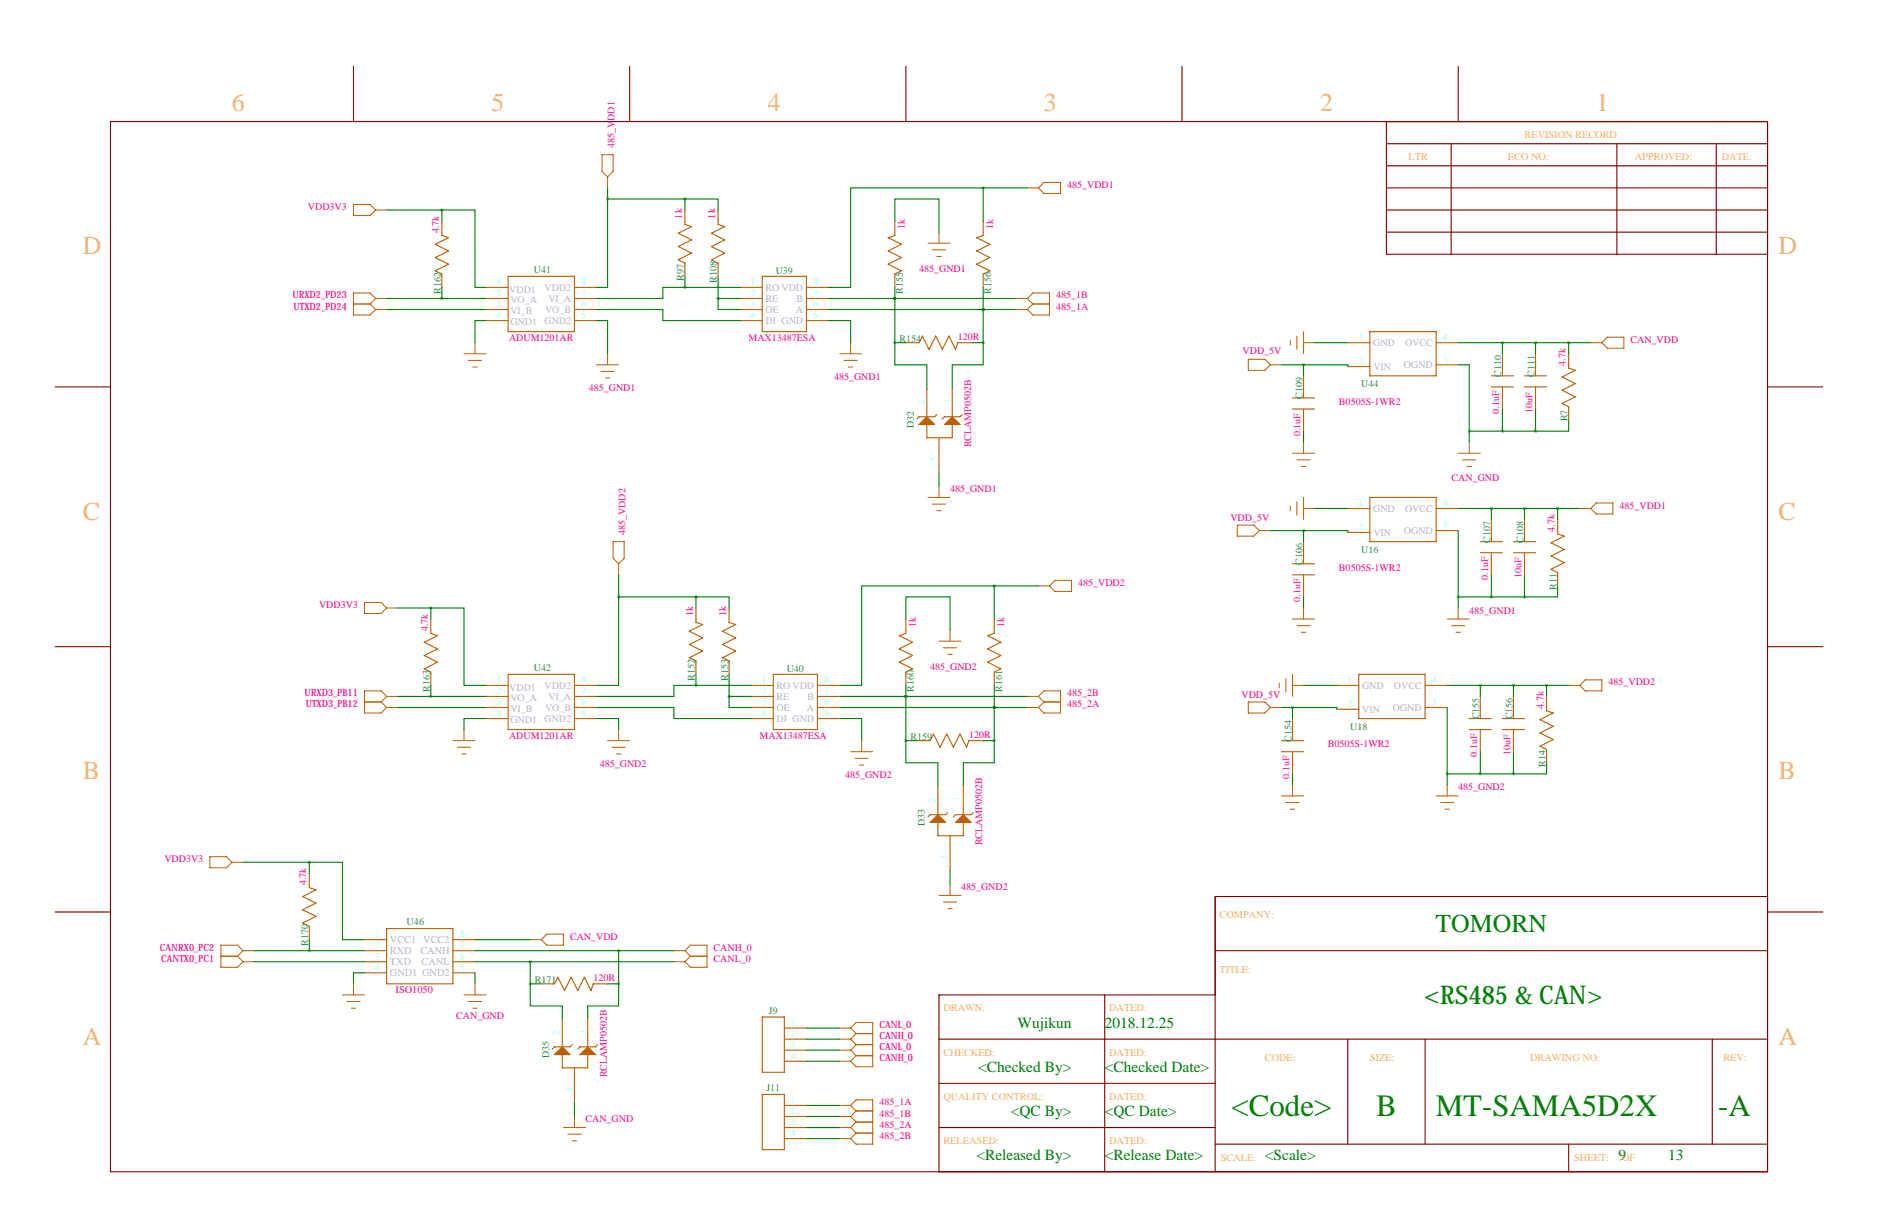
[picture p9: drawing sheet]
<svg xmlns="http://www.w3.org/2000/svg" width="432mm" height="279mm" viewBox="0 0 432 279" stroke-linecap="round" stroke-linejoin="round" font-family="sans-serif">
<g fill="none" stroke="#800000" stroke-width=".25">
<path d="M81.3 15.2v12.7M144.8 15.2v12.7M208.3 15.2v12.7M271.8 15.2v12.7M335.3 15.2v12.7M25.4 27.9h381v241.3h-381zM318.8 33h87.6M318.8 38.1h87.6M318.8 27.9v30.5h87.6M333.7 33v25.4M371.8 33v25.4M394.6 33v25.4"/>
<path d="M318.8 48.3h87.6M318.8 53.3h87.6M318.8 43.2h87.6M12.7 88.9h12.7M406.4 88.9h12.7M12.7 148.6h12.7M406.4 148.6h12.7M12.7 209.5h12.7M279.4 218.4h127M406.4 206h-127v63.2M406.5 209.5h12.7M215.9 238.8h190.5"/>
<path d="M254 228.6v40.6M279.4 228.6h-63.5v40.6M309.9 238.8v24.1M327.7 238.8v24.1M393.7 238.8v24.1M215.9 248.9h63.5M215.9 259.1h63.5M279.4 262.9h127M360.7 262.9v6.3"/>
</g>
<g fill="none" stroke="#bb6000" stroke-width=".25">
<path d="M101.6 50.8v3.3l1.5 .5-3 1.5 3 1.6-3 1.5 3 1.5-3 1.5 1.5 .8v3M157.5 48.3v3.3l1.5 .5-3 1.5 3 1.5-3 1.5 3 1.6-3 1.5 1.5 .8v3M165.1 48.3v3.3l1.5 .5-3 1.5 3 1.5-3 1.5 3 1.6-3 1.5 1.5 .8v3M205.7 50.8v3.3l-1.5 .5 3.1 1.5-3.1 1.6 3.1 1.5-3.1 1.5 3.1 1.5-1.6 .8v3M226.1 50.8v3.3l-1.6 .5 3.1 1.5-3.1 1.6 3.1 1.5-3.1 1.5 3.1 1.5-1.5 .8v3M111.8 66h5M111.8 68.6h5M111.8 71.1h5M111.8 73.7h5M116.8 63.5h15.3v12.7h-15.3zM132.1 66h5.1M132.1 68.6h5.1"/>
<path d="M132.1 71.1h5.1M132.1 73.7h5.1M170.2 66h5.1M170.2 68.6h5.1M170.2 71.1h5.1M170.2 73.7h5.1M175.3 63.5h10.1v12.7h-10.1zM185.4 66h5.1M185.4 68.6h5.1M185.4 71.1h5.1M185.4 73.7h5.1M208.3 78.7h3l.8-1.5 1.5 3.1 1.5-3.1 1.6 3.1 1.5-3.1 1.5 3.1 .5-1.6h3.3"/>
<path d="M309.9 78.7h5.1M315 76.2h15.2v10.2h-15.2zM330.2 78.7h5.1M215.4 95.2l-.5 .6h-3.6l-.5 .5M218.9 89.2v11.4h-5.8v-11.2M221.2 95.2l-.5 .6h-3.5l-.5 .5M297.2 94h5.1M297.2 91.4h5.1M299.7 86.4v5M299.7 94v5.1M309.9 84.2h5.1M330.2 83.8h5.1"/>
<path d="M342.9 86.4h5.1M342.9 88.9h5.1M345.4 81.3v5.1M345.4 88.9v5.1M350.5 86.4h5.1M350.5 88.9h5.1M353.1 81.3v5.1M353.1 88.9v5.1M360.7 81.3v3.3l1.5 .5-3 1.5 3 1.5-3 1.6 3 1.5-3 1.5 1.5 .8v3M215.9 100.6v7.9M309.9 116.8h5.1M315 114.3h15.2v10.2h-15.2z"/>
<path d="M330.2 116.8h5.1M342.9 119.4v5.1M350.5 119.4v5.1M358.1 119.4v3.3l1.6 .5-3.1 1.5 3.1 1.5-3.1 1.6 3.1 1.5-3.1 1.5 1.5 .8v3M160 139.7v3.3l1.5 .5-3 1.5 3 1.6-3 1.5 3 1.5-3 1.5 1.5 .8v3M167.6 139.7v3.3l1.6 .5-3.1 1.5 3.1 1.6-3.1 1.5 3.1 1.5-3.1 1.5 1.5 .8v3M297.2 132.1h5.1M297.2 129.5h5.1M299.7 124.5v5M299.7 132.1v5.1M309.9 122.3h5.1M330.2 121.9h5.1"/>
<path d="M340.4 127h5M340.4 124.5h5M342.9 127v5.1M348 127h5.1M348 124.5h5.1M350.5 127v5.1M99.1 142.2v3.3l1.5 .5-3.1 1.6 3.1 1.5-3.1 1.5 3.1 1.5-3.1 1.6 1.6 .7v3.1M111.8 157.5h5M116.8 154.9h15.3v12.7h-15.3zM132.1 157.5h5.1M172.7 157.5h5.1M177.8 154.9h10.2v12.7h-10.2z"/>
<path d="M188 157.5h5M208.3 142.2v3.3l-1.5 .5 3 1.6-3 1.5 3 1.5-3 1.5 3 1.6-1.5 .7v3.1M228.6 142.2v3.3l-1.5 .5 3 1.6-3 1.5 3 1.5-3 1.5 3 1.6-1.5 .7v3.1M307.3 157.5h5.1M312.4 154.9h15.3v10.2h-15.3zM327.7 157.5h5M111.8 160h5M111.8 162.6h5M111.8 165.1h5M132.1 160h5.1M132.1 162.6h5.1M132.1 165.1h5.1"/>
<path d="M172.7 160h5.1M172.7 162.6h5.1M172.7 165.1h5.1M188 160h5M188 162.6h5M188 165.1h5M210.8 170.2h3.1l.7-1.5 1.6 3 1.5-3 1.5 3 1.5-3 1.5 3 .6-1.5h3.3M294.6 170.2h5.1M294.6 172.7h5.1M297.2 165.1v5.1M297.2 172.7v5.1M307.4 163h5.1"/>
<path d="M327.7 162.6h5M337.8 167.6h5.1M337.8 165.1h5.1M340.4 160v5.1M340.4 167.6v5.1M345.4 167.6h5.1M345.4 165.1h5.1M348 160v5.1M348 167.6v5.1M355.6 160v3.3l1.5 .5-3 1.6 3 1.5-3 1.5 3 1.5-3 1.5 1.5 .8v3.1M217.9 186.7l-.5 .5h-3.5l-.5 .5M218.4 192v7.9"/>
<path d="M221.5 180.6v11.4h-5.9v-11.2M223.8 186.7l-.5 .5h-3.6l-.5 .5M71.1 200.7v3.3l1.5 .5-3 1.5 3 1.5-3 1.5 3 1.6-3 1.5 1.5 .8v3M83.8 215.9h5.1M83.8 218.4h5.1M88.9 213.4h15.2v12.7h-15.2zM104.1 215.9h5.1M104.1 218.4h5.1M83.8 221h5.1M83.8 223.5h5.1M104.1 221h5.1M104.1 223.5h5.1"/>
<path d="M124.5 226.1h3l.8-1.6 1.5 3.1 1.5-3.1 1.5 3.1 1.6-3.1 1.5 3.1 .5-1.5h3.3M135.1 233.9v11.5h-5.8v-11.2M175.3 233.7h5v12.7h-5zM180.3 236.2h5.1M180.3 238.8h5.1M131.6 240l-.5 .5h-3.6l-.5 .5M132.1 245.4v7.8M137.4 240l-.5 .5h-3.6l-.5 .5M175.3 251.5h5v12.7h-5zM180.3 241.3h5.1M180.3 243.8h5.1M180.3 254h5.1"/>
<path d="M180.3 256.5h5.1M180.3 259.1h5.1M180.3 261.6h5.1"/>
</g>
<g fill="#bb6000" stroke="#bb6000" stroke-width=".25">
<path d="M217.2 97.5l1.7-1.7 1.8 1.7z"/>
<path d="M211.3 97.5l1.8-1.7 1.8 1.7z"/>
<path d="M219.7 189l1.8-1.8 1.8 1.8z"/>
<path d="M213.9 189l1.7-1.8 1.8 1.8z"/>
<path d="M133.3 242.3l1.8-1.8 1.8 1.8z"/>
<path d="M127.5 242.3l1.8-1.8 1.8 1.8z"/>
</g>
<g fill="none" stroke="#bb6000" stroke-width=".23">
<path d="M138.4 35.6h2.6v3.8l-1.3 1.2-1.3-1.2zM81.3 47h3.8l1.3 1.3-1.3 1.2h-3.8zM86.4 48.3h2.5M139.7 40.6v2.6M213.4 55.9h5M214.4 57.4h3M215.4 58.9h1M215.9 53.3v2.6M236.2 43.2h2.6M240 41.9h3.8v2.5h-3.8l-1.2-1.2zM81.3 69.8h3.8M85.1 69.8l1.3 1.3"/>
<path d="M86.4 68.6h2.5M86.4 68.6l-1.3-1.3h-3.8v5.1h3.8l1.3-1.3M86.4 71.1h2.5M86.4 68.6l-1.3 1.2M109.2 78.7v2.6M195.6 78.7v2.6M233.7 68.6h2.5M233.7 71.1h2.5M236.2 68.6l1.3 1.2M236.2 68.6l1.3-1.3h3.8v5.1h-3.8l-1.3-1.3M237.5 69.8h3.8M237.5 69.8l-1.3 1.3"/>
<path d="M296.7 78.2v1M298.2 77.2v3.1M299.7 76.2v5.1M299.7 78.7h2.6M365.8 78.7h2.5M369.6 77.5h3.8v2.5h-3.8l-1.3-1.3zM106.7 81.3h5.1M107.7 82.8h3M108.7 84.3h1M137.2 83.8h5M138.2 85.3h3M139.2 86.9h1"/>
<path d="M139.7 81.3v2.5M193 81.3h5.1M194.1 82.8h3M195.1 84.3h1M287 82.5h3.8l1.3 1.3-1.3 1.3h-3.8zM292.1 83.8h2.5M213.4 114.3h5M214.4 115.8h3M215.4 117.3h1M215.9 111.8v2.5M296.7 116.3v1M297.2 104.1h5.1"/>
<path d="M298.2 115.3v3.1M298.2 105.7h3M299.2 107.2h1M299.7 116.8h2.6M299.7 101.6v2.5M299.7 114.3v5.1M335.3 104.1h5.1M336.3 105.7h3M337.3 107.2h1M337.8 101.6v2.5M363.2 116.8h2.6M367 115.6h3.8v2.5h-3.8l-1.2-1.3z"/>
<path d="M83.8 138.4h3.8l1.3 1.3-1.3 1.3h-3.8zM88.9 139.7h2.5M141 124.5h2.5v3.8l-1.3 1.2-1.2-1.2zM142.2 129.5v2.6M238.8 134.6h2.5M242.6 133.3h3.8v2.6h-3.8l-1.3-1.3zM284.5 120.7h3.8l1.3 1.2-1.3 1.3h-3.8zM289.6 121.9h2.5M299.7 139.7v2.5M335.3 139.7v2.5M215.9 147.3h5.1M216.9 148.8h3.1"/>
<path d="M217.9 150.4h1M218.4 144.8v2.5M294.1 157v1M295.7 156v3M297.2 142.2h5.1M297.2 157.5h2.5M297.2 154.9v5.1M298.2 143.8h3M299.2 145.3h1M332.7 142.2h5.1M333.8 143.8h3M334.8 145.3h1"/>
<path d="M360.7 157.5h2.5M364.5 156.2h3.8v2.6h-3.8l-1.3-1.3zM83.8 161.3h3.8M87.6 161.3l1.3 1.3M88.9 160h2.5M88.9 160l-1.3-1.2h-3.8v5h3.8l1.3-1.2M88.9 162.6h2.5M88.9 160l-1.3 1.3M104.1 170.2h5.1M105.2 171.7h3M106.2 173.2h1M106.7 167.6v2.6"/>
<path d="M139.7 170.2h5.1M140.7 171.7h3.1M141.7 173.2h1M142.2 167.6v2.6M195.6 172.7h5.1M196.6 174.2h3M197.6 175.8h1M198.1 170.2v2.5M236.2 160h2.6M236.2 162.6h2.6M238.8 160l1.2-1.2h3.8v5h-3.8l-1.2-1.2M238.8 160l1.2 1.3"/>
<path d="M240 161.3h3.8M240 161.3l-1.2 1.3M287 161.3h3.8l1.3 1.3-1.3 1.2h-3.8zM292.1 162.6h2.5M48.3 196.8h3.8l1.2 1.3-1.2 1.3h-3.8zM53.3 198.1h2.6M294.6 182.9h5.1M295.7 184.4h3M296.7 185.9h1M297.2 180.3v2.6M330.2 182.9h5.1M331.2 184.4h3.1"/>
<path d="M332.2 185.9h1M332.7 180.3v2.6M50.8 219.7h3.8M54.6 219.7l1.3 1.3M55.9 218.4h2.5M55.9 218.4l-1.3 1.3M55.9 218.4l-1.3-1.2h-3.8v5h3.8l1.3-1.2M121.9 215.9h2.6M125.7 214.6h3.8v2.6h-3.8l-1.2-1.3zM154.9 218.4h2.6M157.5 218.4l1.2-1.2h3.9v5h-3.9l-1.2-1.2M157.5 218.4l1.2 1.3"/>
<path d="M158.7 219.7h3.9M158.7 219.7l-1.2 1.3M215.9 205.7h5.1M216.9 207.3h3.1M217.9 208.8h1M218.4 203.2v2.5M55.9 221h2.5M78.7 228.6h5.1M79.8 230.1h3M80.8 231.6h1M81.3 226.1v2.5M106.7 228.6h5.1"/>
<path d="M107.7 230.1h3M108.7 231.6h1M109.2 226.1v2.5M154.9 221h2.6M193 236.2h2.6M193 238.8h2.6M195.6 236.2l1.2 1.3M195.6 236.2l1.2-1.3h3.9v10.2h-3.9l-1.2-1.3M195.6 238.8l1.2 1.2M196.8 237.5h3.9M196.8 237.5l-1.2 1.3M129.5 259.1h5.1"/>
<path d="M132.1 256.5v2.6M193 259.1h2.6M193 241.3h2.6M193 243.8h2.6M193 254h2.6M193 256.5h2.6M195.6 254l1.2-1.3h3.9v10.2h-3.9l-1.2-1.3M195.6 241.3l1.2 1.3M195.6 254l1.2 1.3M195.6 256.5l1.2 1.3M195.6 259.1l1.2 1.2M196.8 257.8l-1.2 1.3"/>
<path d="M196.8 240h3.9M196.8 242.6h3.9M196.8 240l-1.2 1.3M196.8 242.6l-1.2 1.2M196.8 255.3h3.9M196.8 257.8h3.9M196.8 255.3l-1.2 1.2M130.6 260.6h3M131.6 262.1h1M193 261.6h2.6M196.8 260.3h3.9M196.8 260.3l-1.2 1.3"/>
</g>
<g fill="none" stroke="#008000" stroke-width=".25">
<path d="M88.9 48.3h12.7M101.6 48.3h7.6v17.7h2.6M101.6 48.3v2.5M139.7 45.7v20.3h-2.5M139.7 45.7h17.8M139.7 43.2v2.5M157.5 45.7h7.6v2.6M157.5 45.7v2.6M205.7 50.8v-5.1h10.2v7.6M226.1 43.2h-30.5v22.8h-5.1M226.1 43.2v7.6M226.1 43.2h10.1"/>
<path d="M88.9 68.6h22.9M88.9 71.1h22.9M101.6 66v2.6M111.8 73.7h-2.6v5M137.2 71.1h15.2v2.6h17.8M137.2 73.7h2.5v7.6M157.5 66h-5.1v2.6h-15.2M157.5 66h12.7M157.5 63.5v2.5M165.1 68.6v2.5h5.1M165.1 68.6h5.1M165.1 63.5v5.1"/>
<path d="M190.5 73.7h5.1v5M190.5 68.6h43.2M190.5 71.1h43.2M205.7 78.7v5.1h7.4v5.6M205.7 68.6h.1M205.7 78.7h2.6M205.7 66v12.7M223.5 78.7h2.6M226.1 78.7v5.1h-7.2v5.4M226.1 71.1h.1M226.1 66v12.7M302.3 78.7h7.6"/>
<path d="M335.3 78.7h30.5M345.4 78.7v2.6M353.1 78.7v2.6M360.7 78.7v2.6M294.6 83.8h5.1M299.7 83.8h10.2v.4M299.7 83.8v2.6M299.7 99.1v2.5M335.3 83.8h2.5v15.3M337.8 99.1v2.5M337.8 99.1h15.3M345.4 94v5.1"/>
<path d="M353.1 94v5.1M360.7 96.5v2.6h-7.6M215.9 108.5v3.3M302.3 116.8h7.6M335.3 116.8h27.9M342.9 116.8v2.6M350.5 116.8v2.6M358.1 116.8v2.6M91.4 139.7h7.7M99.1 139.7h7.6v17.8h5.1M99.1 139.7v2.5M142.2 137.2v20.3h-5"/>
<path d="M142.2 137.2h17.8M142.2 132.1v5.1M160 137.2h7.6v2.5M160 137.2v2.5M228.6 134.6h-30.5v22.9h-5.1M228.6 134.6v7.6M228.6 134.6h10.2M292.1 121.9h7.6M299.7 121.9h10.2v.4M299.7 121.9v2.6M299.7 137.2v2.5M335.3 137.2h15.2"/>
<path d="M335.3 121.9v17.8M342.9 132.1v5.1M350.5 132.1v5.1M358.1 134.6v2.6h-7.6M99.1 157.5v2.5M160 157.5h-5.1v2.5h-17.7M160 157.5h12.7M160 154.9v2.6M167.6 154.9v5.1M208.3 142.2v-5h10.1v7.6M208.3 157.5v12.7M228.6 157.5v12.7"/>
<path d="M299.7 157.5h7.6M332.7 157.5h28M340.4 157.5v2.5M348 157.5v2.5M355.6 157.5v2.5M91.4 160h20.4M91.4 162.6h20.4M111.8 165.1h-5.1v2.5M137.2 165.1h5v2.5M137.2 162.6h17.7v2.5h17.8M167.6 160v2.6h5.1M167.6 160h5.1"/>
<path d="M193 165.1h5.1v5.1M193 160h43.2M193 162.6h43.2M208.3 170.2v5.1h7.3v5.5M208.3 160h.1M208.3 170.2h2.5M226.1 170.2h2.5M228.6 170.2v5.1h-7.1v5.3M228.6 162.6h.1M294.6 162.6h2.6M297.2 162.6h10.2v.4M297.2 162.6v2.5"/>
<path d="M297.2 177.8v2.5M332.7 162.6v17.7M332.7 177.8h15.3M340.4 172.7v5.1M348 172.7v5.1M355.6 175.3v2.5h-7.6M55.9 198.1h15.2M71.1 198.1h7.6v17.8h5.1M71.1 198.1v2.6M218.4 199.9v3.3M58.4 218.4h25.4M71.1 215.9v2.5"/>
<path d="M109.2 218.4h45.7M109.2 215.9h12.7M142.2 218.4v7.7M58.4 221h25.4M83.8 223.5h-2.5v2.6M109.2 223.5v2.6M109.2 221h45.7M121.9 226.1v5h7.4v3.1M121.9 226.1h2.6M121.9 221v5.1M139.7 226.1h2.5M142.2 226.1v5h-7.1v2.8"/>
<path d="M185.4 236.2h7.6M185.4 238.8h7.6M132.1 253.2v3.3M185.4 241.3h7.6M185.4 243.8h7.6M185.4 254h7.6M185.4 256.5h7.6M185.4 259.1h7.6M185.4 261.6h7.6"/>
</g>
<path d="M226 43.2a.05 .05 0 0 0 .1 0 .05 .05 0 0 0-.1 0zM167.6 160a.05 .05 0 0 0 .1 0 .05 .05 0 0 0-.1 0zM99 160a.05 .05 0 0 0 .1 0 .05 .05 0 0 0-.1 0zM99 139.7a.05 .05 0 0 0 .1 0 .05 .05 0 0 0-.1 0zM358.1 116.8a.05 .05 0 0 0 .1 0 .05 .05 0 0 0-.1 0zM345.4 78.7a.05 .05 0 0 0 .1 0 .05 .05 0 0 0-.1 0zM353 78.7a.05 .05 0 0 0 .1 0 .05 .05 0 0 0-.1 0zM345.4 99.1a.05 .05 0 0 0 .1 0 .05 .05 0 0 0-.1 0zM353 99.1a.05 .05 0 0 0 .1 0 .05 .05 0 0 0-.1 0zM142.2 218.4a.05 .05 0 0 0 .1 0 .05 .05 0 0 0-.1 0zM142.2 226.1a.05 .05 0 0 0 .1 0 .05 .05 0 0 0-.1 0zM205.7 68.6a.05 .05 0 0 0 .1 0 .05 .05 0 0 0-.1 0zM205.7 78.7a.05 .05 0 0 0 .1 0 .05 .05 0 0 0-.1 0zM205.7 68.6a.05 .05 0 0 0 .1 0 .05 .05 0 0 0-.1 0zM226 71.1a.05 .05 0 0 0 .1 0 .05 .05 0 0 0-.1 0zM226 78.7a.05 .05 0 0 0 .1 0 .05 .05 0 0 0-.1 0zM226 71.1a.05 .05 0 0 0 .1 0 .05 .05 0 0 0-.1 0zM340.3 157.5a.05 .05 0 0 0 .1 0 .05 .05 0 0 0-.1 0zM332.7 177.8a.05 .05 0 0 0 .1 0 .05 .05 0 0 0-.1 0zM340.3 177.8a.05 .05 0 0 0 .1 0 .05 .05 0 0 0-.1 0zM142.2 137.2a.05 .05 0 0 0 .1 0 .05 .05 0 0 0-.1 0z" fill="#008000" stroke="#008000" stroke-width=".63"/>
<g font-size="7.1" fill="#008000">
<text x="283.1" y="256.4">&lt;Code&gt;</text>
<text x="316.4" y="256.4">B</text>
<text x="330.1" y="256.4">MT-SAMA5D2X</text>
<text x="395" y="256.4">-A</text>
</g>
<g font-size="5.9" fill="#ffad5b">
<text x="53.3" y="25.4">6</text>
<text x="113" y="25.4">5</text>
<text x="176.5" y="25.4">4</text>
<text x="240" y="25.4">3</text>
<text x="303.5" y="25.4">2</text>
<text x="367" y="25.4">1</text>
<text x="19" y="58.4">D</text>
<text x="408.9" y="58.4">D</text>
<text x="19" y="119.4">C</text>
<text x="408.9" y="119.4">C</text>
<text x="19" y="179.1">B</text>
<text x="408.9" y="179.1">B</text>
<text x="19" y="240">A</text>
<text x="408.9" y="240">A</text>
</g>
<g font-size="5.9" fill="#008000">
<text x="330.1" y="214.1">TOMORN</text>
<text x="327.4" y="230.6">&lt;RS485 &amp; CAN&gt;</text>
</g>
<g font-size="3.6" fill="#008000">
<text x="233.9" y="236.2">Wujikun</text>
<text x="254" y="236.2">2018.12.25</text>
<text x="224.9" y="246.3">&lt;Checked By&gt;</text>
<text x="254" y="246.3">&lt;Checked Date&gt;</text>
<text x="232.4" y="256.5">&lt;QC By&gt;</text>
<text x="254" y="256.5">&lt;QC Date&gt;</text>
<text x="224.5" y="266.6">&lt;Released By&gt;</text>
<text x="254" y="266.6">&lt;Release Date&gt;</text>
<text x="290.8" y="266.6">&lt;Scale&gt;</text>
<text x="372.1" y="266.6">9</text>
<text x="383.5" y="266.6">13</text>
</g>
<g font-size="2.4" fill="#ffad5b">
<text x="350.5" y="31.8">REVISION RECORD</text>
<text x="323.8" y="36.8">LTR</text>
<text x="346.7" y="36.8">ECO NO:</text>
<text x="375.9" y="36.8">APPROVED:</text>
<text x="395.9" y="36.8">DATE:</text>
<text x="280.4" y="210.8">COMPANY:</text>
<text x="280.4" y="223.5">TITLE:</text>
<text x="216.9" y="232.4">DRAWN:</text>
<text x="255" y="232.4">DATED:</text>
<text x="216.9" y="242.6">CHECKED:</text>
<text x="255" y="242.6">DATED:</text>
<text x="290.8" y="243.8">CODE:</text>
<text x="315" y="243.8">SIZE:</text>
<text x="351.8" y="243.8">DRAWING NO:</text>
<text x="396.2" y="243.8">REV:</text>
<text x="216.9" y="252.7">QUALITY CONTROL:</text>
<text x="255" y="252.7">DATED:</text>
<text x="216.9" y="262.9">RELEASED:</text>
<text x="255" y="262.9">DATED:</text>
<text x="280.7" y="266.7">SCALE:</text>
<text x="361.9" y="266.7">SHEET:</text>
<text x="372.9" y="266.7">OF</text>
</g>
<g font-size="2.4" fill="#ff0080">
<text x="156.8" y="50.2" transform="rotate(-90 156.8 50.2)">1k</text>
<text x="164.4" y="50.2" transform="rotate(-90 164.4 50.2)">1k</text>
<text x="159.4" y="141.6" transform="rotate(-90 159.4 141.6)">1k</text>
<text x="167" y="141.6" transform="rotate(-90 167 141.6)">1k</text>
<text x="91" y="228.2">ISO1050</text>
</g>
<g font-size="2.4" fill="#008080">
<text x="157.2" y="64.5" transform="rotate(-90 157.2 64.5)">R97</text>
<text x="164.8" y="65.1" transform="rotate(-90 164.8 65.1)">R108</text>
<text x="159.8" y="156.5" transform="rotate(-90 159.8 156.5)">R152</text>
<text x="167.4" y="156.5" transform="rotate(-90 167.4 156.5)">R153</text>
<text x="93.5" y="212.6">U46</text>
</g>
<g font-size="2.4" fill="#9bffff">
<text x="86.2" y="215.4">1</text>
<text x="105.7" y="215.4">8</text>
<text x="86.2" y="217.9">2</text>
<text x="86.2" y="220.5">3</text>
<text x="105.7" y="217.9">7</text>
<text x="105.7" y="220.5">6</text>
<text x="86.2" y="223">4</text>
<text x="105.7" y="223">5</text>
</g>
<g font-size="2.4" fill="#aaaad4">
<text x="89.7" y="216.7">VCC1 VCC2</text>
<text x="89.7" y="219.2">RXD</text>
<text x="89.7" y="221.8">TXD</text>
<text x="96.7" y="219.2">CANH</text>
<text x="96.9" y="221.8">CANL</text>
<text x="89.7" y="224.3">GND1 GND2</text>
</g>
<g font-size="2.3" fill="#ff0080">
<text x="141.3" y="34" transform="rotate(-90 141.3 34)">485_VDD1</text>
<text x="245.4" y="43.2">485_VDD1</text>
<text x="70.8" y="48.3">VDD3V3</text>
<text x="100.9" y="53.6" transform="rotate(-90 100.9 53.6)">4.7k</text>
<text x="208" y="52.7" transform="rotate(-90 208 52.7)">1k</text>
<text x="228.3" y="52.7" transform="rotate(-90 228.3 52.7)">1k</text>
<text x="211.3" y="62.5">485_GND1</text>
<text x="67.2" y="68.6">URXD2_PD23</text>
<text x="67.5" y="71.1">UTXD2_PD24</text>
<text x="242.8" y="68.6">485_1B</text>
<text x="242.8" y="71.1">485_1A</text>
<text x="117.1" y="78.3">ADUM1201AR</text>
<text x="172.1" y="78.3">MAX13487ESA</text>
<text x="220.3" y="78">120R</text>
<text x="285.7" y="81.3">VDD_5V</text>
<text x="374.9" y="78.7">CAN_VDD</text>
<text x="135.4" y="89.9">485_GND1</text>
<text x="191.8" y="87.4">485_GND1</text>
<text x="360" y="84.1" transform="rotate(-90 360 84.1)">4.7k</text>
<text x="307.9" y="93">B0505S-1WR2</text>
<text x="344.7" y="95.1" transform="rotate(-90 344.7 95.1)">0.1uF</text>
<text x="352.3" y="94.8" transform="rotate(-90 352.3 94.8)">10uF</text>
<text x="299" y="100.2" transform="rotate(-90 299 100.2)">0.1uF</text>
<text x="223.3" y="102.8" transform="rotate(-90 223.3 102.8)">RCLAMP0502B</text>
<text x="218.4" y="113">485_GND1</text>
<text x="333.8" y="110.5">CAN_GND</text>
<text x="282.9" y="119.6">VDD_5V</text>
<text x="372.4" y="116.8">485_VDD1</text>
<text x="143.8" y="122.9" transform="rotate(-90 143.8 122.9)">485_VDD2</text>
<text x="357.4" y="122.2" transform="rotate(-90 357.4 122.2)">4.7k</text>
<text x="307.9" y="131.1">B0505S-1WR2</text>
<text x="247.9" y="134.6">485_VDD2</text>
<text x="342.2" y="133.2" transform="rotate(-90 342.2 133.2)">0.1uF</text>
<text x="349.8" y="132.9" transform="rotate(-90 349.8 132.9)">10uF</text>
<text x="73.4" y="139.7">VDD3V3</text>
<text x="299" y="138.3" transform="rotate(-90 299 138.3)">0.1uF</text>
<text x="337.8" y="141">485_GND1</text>
<text x="98.3" y="145" transform="rotate(-90 98.3 145)">4.7k</text>
<text x="210.6" y="144.2" transform="rotate(-90 210.6 144.2)">1k</text>
<text x="230.9" y="144.2" transform="rotate(-90 230.9 144.2)">1k</text>
<text x="213.9" y="153.9">485_GND2</text>
<text x="70" y="160">URXD3_PB11</text>
<text x="245.4" y="160">485_2B</text>
<text x="285.4" y="160.3">VDD_5V</text>
<text x="369.8" y="157.5">485_VDD2</text>
<text x="70.3" y="162.6">UTXD3_PB12</text>
<text x="245.4" y="162.6">485_2A</text>
<text x="354.9" y="162.8" transform="rotate(-90 354.9 162.8)">4.7k</text>
<text x="117.1" y="169.7">ADUM1201AR</text>
<text x="174.6" y="169.7">MAX13487ESA</text>
<text x="222.8" y="169.5">120R</text>
<text x="305.3" y="171.8">B0505S-1WR2</text>
<text x="339.6" y="173.8" transform="rotate(-90 339.6 173.8)">0.1uF</text>
<text x="347.3" y="173.6" transform="rotate(-90 347.3 173.6)">10uF</text>
<text x="137.9" y="176.3">485_GND2</text>
<text x="194.3" y="178.8">485_GND2</text>
<text x="296.5" y="178.9" transform="rotate(-90 296.5 178.9)">0.1uF</text>
<text x="335.3" y="181.6">485_GND2</text>
<text x="225.9" y="194.2" transform="rotate(-90 225.9 194.2)">RCLAMP0502B</text>
<text x="37.8" y="198.1">VDD3V3</text>
<text x="70.4" y="203.4" transform="rotate(-90 70.4 203.4)">4.7k</text>
<text x="221" y="204.5">485_GND2</text>
<text x="131.1" y="215.9">CAN_VDD</text>
<text x="36.8" y="218.4">CANRX0_PC2</text>
<text x="37" y="221">CANTX0_PC1</text>
<text x="164.1" y="218.4">CANH_0</text>
<text x="164.1" y="221">CANL_0</text>
<text x="136.4" y="225.3">120R</text>
<text x="104.9" y="234.2">CAN_GND</text>
<text x="202.2" y="236.2">CANL_0</text>
<text x="202.2" y="238.8">CANH_0</text>
<text x="202.2" y="241.3">CANL_0</text>
<text x="202.2" y="243.8">CANH_0</text>
<text x="139.5" y="247.6" transform="rotate(-90 139.5 247.6)">RCLAMP0502B</text>
<text x="134.6" y="257.8">CAN_GND</text>
<text x="202.2" y="254">485_1A</text>
<text x="202.2" y="256.5">485_1B</text>
<text x="202.2" y="259.1">485_2A</text>
<text x="202.2" y="261.6">485_2B</text>
</g>
<g font-size="2.3" fill="#9bffff">
<text x="114.2" y="65.5">1</text>
<text x="133.6" y="65.5">8</text>
<text x="172.6" y="65.5">1</text>
<text x="186.9" y="65.5">8</text>
<text x="114.2" y="68.1">2</text>
<text x="114.2" y="70.6">3</text>
<text x="133.6" y="70.6">6</text>
<text x="133.6" y="68.1">7</text>
<text x="172.6" y="68.1">2</text>
<text x="172.6" y="70.6">3</text>
<text x="186.9" y="70.6">6</text>
<text x="186.9" y="68.1">7</text>
<text x="114.2" y="73.2">4</text>
<text x="133.6" y="73.2">5</text>
<text x="172.6" y="73.2">4</text>
<text x="186.9" y="73.2">5</text>
<text x="312.3" y="78.2">1</text>
<text x="312.3" y="83.7">2</text>
<text x="331.7" y="78.2">4</text>
<text x="331.7" y="83.3">3</text>
<text x="212.6" y="93" transform="rotate(-90 212.6 93)">2</text>
<text x="218.4" y="92.7" transform="rotate(-90 218.4 92.7)">1</text>
<text x="215.4" y="106.1" transform="rotate(-90 215.4 106.1)">3</text>
<text x="312.3" y="116.3">1</text>
<text x="331.7" y="116.3">4</text>
<text x="312.3" y="121.8">2</text>
<text x="331.7" y="121.4">3</text>
<text x="114.2" y="157">1</text>
<text x="114.2" y="159.5">2</text>
<text x="133.6" y="159.5">7</text>
<text x="133.6" y="157">8</text>
<text x="175.1" y="157">1</text>
<text x="175.1" y="159.5">2</text>
<text x="189.5" y="159.5">7</text>
<text x="189.5" y="157">8</text>
<text x="309.7" y="157">1</text>
<text x="329.2" y="157">4</text>
<text x="114.2" y="162.1">3</text>
<text x="114.2" y="164.6">4</text>
<text x="133.6" y="164.6">5</text>
<text x="133.6" y="162.1">6</text>
<text x="175.1" y="162.1">3</text>
<text x="175.1" y="164.6">4</text>
<text x="189.5" y="164.6">5</text>
<text x="189.5" y="162.1">6</text>
<text x="309.8" y="162.5">2</text>
<text x="329.2" y="162.1">3</text>
<text x="215.1" y="184.4" transform="rotate(-90 215.1 184.4)">2</text>
<text x="221" y="184.1" transform="rotate(-90 221 184.1)">1</text>
<text x="217.9" y="197.5" transform="rotate(-90 217.9 197.5)">3</text>
<text x="128.8" y="237.7" transform="rotate(-90 128.8 237.7)">2</text>
<text x="134.6" y="237.5" transform="rotate(-90 134.6 237.5)">1</text>
<text x="181.9" y="235.7">1</text>
<text x="181.9" y="238.3">2</text>
<text x="181.9" y="240.8">3</text>
<text x="181.9" y="243.3">4</text>
<text x="131.6" y="250.8" transform="rotate(-90 131.6 250.8)">3</text>
<text x="181.9" y="253.5">1</text>
<text x="181.9" y="256">2</text>
<text x="181.9" y="258.6">3</text>
<text x="181.9" y="261.1">4</text>
</g>
<g font-size="2.3" fill="#008080">
<text x="122.7" y="62.7">U41</text>
<text x="178.4" y="63">U39</text>
<text x="101.3" y="67.5" transform="rotate(-90 101.3 67.5)">R162</text>
<text x="207.6" y="67.5" transform="rotate(-90 207.6 67.5)">R155</text>
<text x="227.9" y="67.5" transform="rotate(-90 227.9 67.5)">R156</text>
<text x="206.8" y="78.5">R154</text>
<text x="313" y="88.9">U44</text>
<text x="345.2" y="86.6" transform="rotate(-90 345.2 86.6)">C110</text>
<text x="352.8" y="86.6" transform="rotate(-90 352.8 86.6)">C111</text>
<text x="299.5" y="91.6" transform="rotate(-90 299.5 91.6)">C109</text>
<text x="210.1" y="98.4" transform="rotate(-90 210.1 98.4)">D32</text>
<text x="360.4" y="96.8" transform="rotate(-90 360.4 96.8)">R7</text>
<text x="342.6" y="124.7" transform="rotate(-90 342.6 124.7)">C107</text>
<text x="350.3" y="124.7" transform="rotate(-90 350.3 124.7)">C108</text>
<text x="299.5" y="129.7" transform="rotate(-90 299.5 129.7)">C106</text>
<text x="313" y="127">U16</text>
<text x="357.9" y="135.5" transform="rotate(-90 357.9 135.5)">R11</text>
<text x="122.7" y="154.2">U42</text>
<text x="180.9" y="154.4">U40</text>
<text x="98.8" y="159" transform="rotate(-90 98.8 159)">R163</text>
<text x="210.1" y="159" transform="rotate(-90 210.1 159)">R160</text>
<text x="230.4" y="159" transform="rotate(-90 230.4 159)">R161</text>
<text x="310.4" y="167.6">U18</text>
<text x="340.1" y="165.3" transform="rotate(-90 340.1 165.3)">C155</text>
<text x="347.7" y="165.3" transform="rotate(-90 347.7 165.3)">C156</text>
<text x="209.3" y="169.9">R159</text>
<text x="296.9" y="170.4" transform="rotate(-90 296.9 170.4)">C154</text>
<text x="355.3" y="176.2" transform="rotate(-90 355.3 176.2)">R14</text>
<text x="212.6" y="189.8" transform="rotate(-90 212.6 189.8)">D33</text>
<text x="70.9" y="217.4" transform="rotate(-90 70.9 217.4)">R170</text>
<text x="123" y="225.8">R171</text>
<text x="176.8" y="232.9">J9</text>
<text x="126.3" y="243.2" transform="rotate(-90 126.3 243.2)">D35</text>
<text x="176.2" y="250.7">J11</text>
</g>
<g font-size="2.3" fill="#aaaad4">
<text x="117.1" y="67.3">VDD1</text>
<text x="117.3" y="69.6">VO_A</text>
<text x="125.2" y="66.8">VDD2</text>
<text x="125.3" y="71.9">VO_B</text>
<text x="126.1" y="69.4">VI_A</text>
<text x="176" y="66.8">RO VDD</text>
<text x="176" y="69.4">RE</text>
<text x="176" y="71.9">OE</text>
<text x="183" y="71.9">A</text>
<text x="183.1" y="69.4">B</text>
<text x="117.3" y="72.2">VI_B</text>
<text x="117.3" y="74.7">GND1</text>
<text x="125.2" y="74.4">GND2</text>
<text x="176" y="74.4">DI GND</text>
<text x="315.7" y="79.5">GND</text>
<text x="323" y="79.5">OVCC</text>
<text x="315.8" y="85">VIN</text>
<text x="322.8" y="84.6">OGND</text>
<text x="315.7" y="117.6">GND</text>
<text x="323" y="117.6">OVCC</text>
<text x="315.8" y="123.1">VIN</text>
<text x="322.8" y="122.7">OGND</text>
<text x="117.1" y="158.8">VDD1</text>
<text x="117.3" y="161.1">VO_A</text>
<text x="125.2" y="158.3">VDD2</text>
<text x="126.1" y="160.8">VI_A</text>
<text x="178.6" y="158.3">RO VDD</text>
<text x="178.6" y="160.8">RE</text>
<text x="185.7" y="160.8">B</text>
<text x="313.2" y="158.3">GND</text>
<text x="320.5" y="158.3">OVCC</text>
<text x="117.3" y="163.6">VI_B</text>
<text x="117.3" y="166.1">GND1</text>
<text x="125.2" y="165.9">GND2</text>
<text x="125.3" y="163.3">VO_B</text>
<text x="178.6" y="163.3">OE</text>
<text x="178.6" y="165.9">DI GND</text>
<text x="185.5" y="163.3">A</text>
<text x="313.2" y="163.8">VIN</text>
<text x="320.3" y="163.3">OGND</text>
</g>
</svg>
